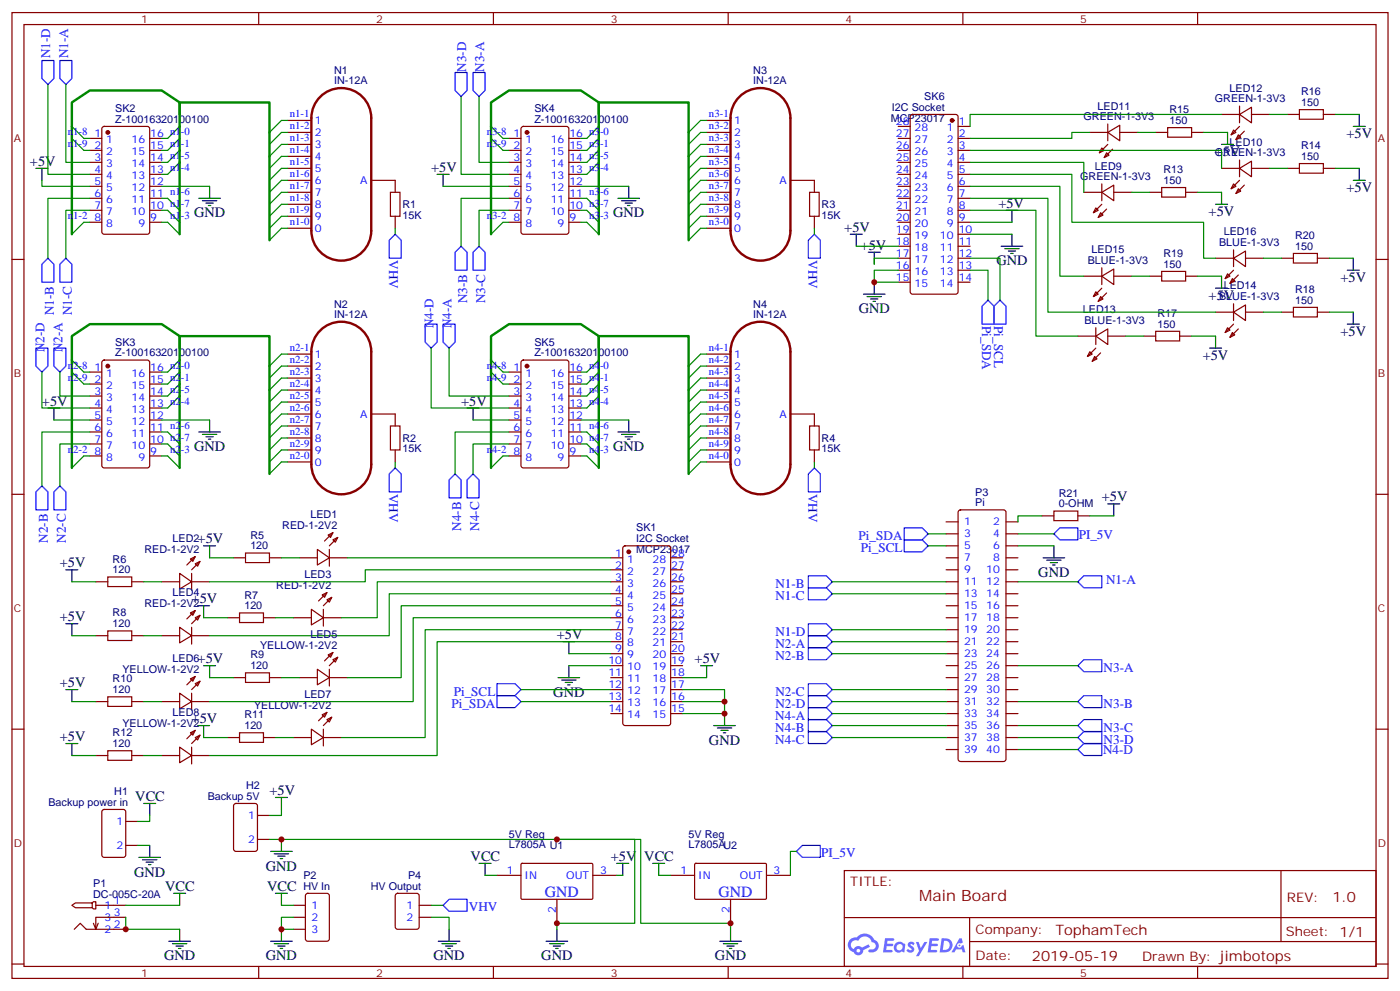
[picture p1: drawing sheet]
<svg xmlns="http://www.w3.org/2000/svg" width="412mm" height="292mm" viewBox="0 0 412 292" stroke-linecap="round" stroke-linejoin="round" font-family="sans-serif">
<g fill="none" stroke="#870000" stroke-width=".35">
<path d="M3.5 3.7h405.4v284.3h-405.4zM7.1 7.2h398.2v277.3h-398.2zM76.2 3.7v3.5M145.3 3.7v3.5M214.5 3.7v3.5M283.6 3.7v3.5M352.8 3.7v3.5M3.5 76.4h3.6M405.3 76.4h3.6M3.5 145.5h3.6M405.3 145.5h3.6M3.5 214.7h3.6"/>
<path d="M405.3 214.7h3.6M248.7 256.3h156.6v28.2h-156.6zM377.3 256.3v20.9M248.7 270.1h156.5M285.6 277.2h119.6M285.6 270.1v14.2M3.5 283.8h3.6M76.2 284.5v3.5M145.3 284.5v3.5M214.5 284.5v3.5M283.6 284.5v3.5M352.8 284.5v3.5"/>
<path d="M405.3 283.8h3.6"/>
</g>
<g fill="#5487ff">
<path d="M267.7 277.5a1.22 1.22 0 0 1 1.7 .2l-.4 .6a.47 .47 0 0 0-.3-.4 .47 .47 0 0 0-.5 .2l.1 .2a1.14 1.14 0 0 1 .8 1.8 1.14 1.14 0 0 1-1.9 0l-.2-.2 .5-.6 .7 .5a.29 .29 0 0 0 .3-.3 .29 .29 0 0 0-.2-.3 1.04 1.04 0 0 1-.6-1.7z"/>
<path d="M260.7 276.2h2.4l.3 .2-.2 .5-1.8 .1-.1 .8h1.5l.3 .4-.3 .4h-1.6l-.2 1.1h1.7l.2 .3-.2 .3-2.6 .1z"/>
<path d="M273.8 276.2h2.4l.3 .2-.1 .5-1.8 .1-.2 .8h1.6l.3 .4-.4 .4-1.6-.1-.1 1.1 1.7 .1 .2 .3-.2 .3-2.6 .1z"/>
<path d="M282.6 276.2h.7l.3 1.3-.6 .3a.69 .69 0 0 0-1 .3 .69 .69 0 0 0 .4 .9 .69 .69 0 0 0 .9-.6l.5-.2 .6 2.2h-.8l-.2-.9h-1.8l-.5 .9h-.8z"/>
<path d="M269.8 277.3h.8l.6 1.8 1.1-1.8h.9l-2.6 4.2h-.8l.9-1.5z"/>
<path d="M277.4 276.2l-.6 4.2h1.3a2.11 2.11 0 0 0 2.5-2.1 2.11 2.11 0 0 0-2.5-2.1zM278.1 277a1.39 1.39 0 0 1 1.7 1.4 1.39 1.39 0 0 1-1.8 1.2h-.3z"/>
<path d="M263.7 277.8a1.54 1.54 0 0 0-.1 2.2 1.54 1.54 0 0 0 2.2 .1l.6 .3 .3-2.3-.2-.3h-.4a1.49 1.49 0 0 0-2.4 0zM264 278.8a.94 .94 0 0 1 1.8 0 .94 .94 0 0 1-1.8 0z"/>
<path d="M250.4 276.6a2.18 2.18 0 0 0 1.1 3.7 1.44 1.44 0 0 0 1.6 .9 1.44 1.44 0 0 0 1.2-1.4l2-1.1-.5-.7-1.9 1a1.47 1.47 0 0 0-2.4 .4 1.39 1.39 0 0 1-.7-1.9 1.39 1.39 0 0 1 2-.5 2.12 2.12 0 0 1 2.2-1.3 2.12 2.12 0 0 1 1.9 1.7 1.14 1.14 0 0 1 1.1 1.4 1.14 1.14 0 0 1-1.7 .7 .43 .43 0 0 0-.5 .4 .43 .43 0 0 0 .4 .5 1.98 1.98 0 0 0 2.5-1.2 1.98 1.98 0 0 0-1.2-2.6 3.1 3.1 0 0 0-5.3-.6l-.9 .1zM252.3 279.9a.55 .55 0 0 1 1.1 0 .55 .55 0 0 1-1.1 0z"/>
<circle cx="282.6" cy="278.3" r=".26"/>
</g>
<path d="M94.3 28.5a8.8 8.8 0 0 1 9.6-1.9 8.8 8.8 0 0 1 5.5 8.1v33.2a8.8 8.8 0 0 1-8.9 8.8 8.8 8.8 0 0 1-8.8-8.8v-33.2a8.8 8.8 0 0 1 2.6-6.2zM217.8 28.5a8.8 8.8 0 0 1 9.6-1.9 8.8 8.8 0 0 1 5.4 8.1v33.2a8.8 8.8 0 0 1-8.8 8.8 8.8 8.8 0 0 1-8.8-8.8v-33.2a8.8 8.8 0 0 1 2.6-6.2zM94.3 97.3a8.8 8.8 0 0 1 9.6-1.9 8.8 8.8 0 0 1 5.5 8.1v33.2a8.8 8.8 0 0 1-8.9 8.8 8.8 8.8 0 0 1-8.8-8.8v-33.2a8.8 8.8 0 0 1 2.6-6.2zM217.8 97.3a8.8 8.8 0 0 1 9.6-1.9 8.8 8.8 0 0 1 5.4 8.1v33.2a8.8 8.8 0 0 1-8.8 8.8 8.8 8.8 0 0 1-8.8-8.8v-33.2a8.8 8.8 0 0 1 2.6-6.2z" fill="none" stroke="#870000" stroke-width=".71"/>
<g fill="none" stroke="#870000" stroke-width=".35">
<path d="M30.2 37.4l.5-.2h12.7l.6 .4 .1 30.7-.5 .6-12.9 .1-.7-.5v-30.6zM84.7 35.5h7M84.7 39h7M153.7 37.4l.5-.2h12.7l.6 .4 .1 30.7-.5 .6-12.9 .1-.7-.5v-30.6zM208.1 35.5h7.1M208.1 39h7.1M264.6 37.2h3.5M268.3 33.9l.5-.2h12.7l.7 .4v51.8l-.4 .7h-13l-.6-.5-.1-51.7zM282.2 37.2h3.6M321 39h5.3M326.3 39l3.5-2.1v4.6zM326.3 36.5v5"/>
<path d="M329.8 39h5.3M340.4 39h3.6M344 37.6h7v2.8h-7zM351 39h3.5M359.8 33.7h5.3M363.4 38.3l.7 .7-1.4 .7zM364.8 39.7l.7 .7-1.4 .7zM365.1 33.7l3.6-2.1v4.6zM365.1 31.2v5M365.1 37.2l-2.4 2.5M366.5 38.6l-2.4 2.5M368.7 33.7h5.2"/>
<path d="M379.2 33.7h3.6M382.8 32.3h7v2.8h-7zM389.8 33.7h3.5M26.5 40.7h3.5M26.5 44.3h3.5M26.5 47.8h3.5M26.5 51.3h3.5M26.5 54.9h3.5M26.5 58.4h3.5M44.1 40.7h3.5M44.1 44.3h3.5M44.1 47.8h3.5"/>
<path d="M44.1 51.3h3.5M44.1 54.9h3.5M44.1 58.4h3.5M84.7 42.5h7M84.7 46h7M84.7 49.6h7M84.7 53.1h7M84.7 56.6h7M109.4 53.1h7v3.5M115 56.6h2.8v7.1h-2.8zM149.9 40.7h3.6M149.9 44.3h3.6"/>
<path d="M149.9 47.8h3.6M149.9 51.3h3.6M149.9 54.9h3.6M149.9 58.4h3.6M167.6 40.7h3.5M167.6 44.3h3.5M167.6 47.8h3.5M167.6 51.3h3.5M167.6 54.9h3.5M167.6 58.4h3.5M208.1 42.5h7.1M208.1 46h7.1"/>
<path d="M208.1 49.6h7.1M208.1 53.1h7.1M208.1 56.6h7.1M232.8 53.1h7.1v3.5M238.5 56.6h2.8v7.1h-2.8zM264.6 40.7h3.5M264.6 44.3h3.5M264.6 47.8h3.5M264.6 51.3h3.5M264.6 54.9h3.5M264.6 58.4h3.5M282.2 40.7h3.6"/>
<path d="M282.2 44.3h3.6M282.2 47.8h3.6M282.2 51.3h3.6M282.2 54.9h3.6M282.2 58.4h3.6M319.3 56.6h5.3M324.6 56.6l3.5-2.1v4.6zM324.6 43.6l.7 .7-1.5 .7zM324.6 54.2v4.9M326 45l.7 .7-1.4 .7zM326.3 42.5l-2.5 2.5M327.7 43.9l-2.4 2.5"/>
<path d="M328.1 56.6h5.3M338.7 56.6h3.5M342.2 55.2h7v2.8h-7zM349.2 56.6h3.6M359.8 49.6h5.3M363.4 54.2l.7 .7-1.4 .7zM364.8 55.6l.7 .7-1.4 .7zM365.1 49.6l3.6-2.2v4.6zM365.1 53.1l-2.4 2.5M365.1 47.1v4.9M366.5 54.5l-2.4 2.5M368.7 49.6h5.2"/>
<path d="M379.2 49.6h3.6M382.8 48.2h7v2.8h-7zM389.8 49.6h3.5M26.5 61.9h3.5M26.5 65.4h3.5M44.1 61.9h3.5M44.1 65.4h3.5M84.7 60.1h7M84.7 63.7h7M84.7 67.2h7M116.4 63.7v3.5M149.9 61.9h3.6"/>
<path d="M149.9 65.4h3.6M167.6 61.9h3.5M167.6 65.4h3.5M208.1 60.1h7.1M208.1 63.7h7.1M208.1 67.2h7.1M239.9 63.7v3.5M264.6 61.9h3.5M264.6 65.4h3.5M264.6 69h3.5M264.6 72.5h3.5M264.6 76h3.5"/>
<path d="M264.6 79.6h3.5M282.2 61.9h3.6M282.2 65.4h3.6M282.2 69h3.6M282.2 72.5h3.6M282.2 76h3.6M282.2 79.6h3.6M322.8 61.2l.7 .7-1.4 .7zM324.2 62.6l.7 .7-1.4 .7zM324.6 60.1l-2.5 2.5M324.6 78.8v5M326 61.6l-2.5 2.4"/>
<path d="M342.2 79.9h7v2.8h-7zM358.1 76h5.3M363.4 76l3.5-2.1v4.6zM363.4 73.6v4.9M363.4 79.6l-2.5 2.4M366.9 76h5.3M377.5 76h3.5M381 74.6h7.1v2.8h-7.1zM388.1 76h3.5M264.6 83.1h3.5M282.2 83.1h3.6M317.5 99h5.3"/>
<path d="M319.3 81.3h5.3M322.8 99l3.5-2.2v4.6zM322.8 85.9l.7 .7-1.4 .7zM322.8 96.5v4.9M324.2 87.3l.7 .7-1.4 .7zM324.6 81.3l3.5-2.1v4.6zM324.6 84.8l-2.5 2.5M326 86.3l-2.5 2.4M326.3 99h5.3M328.1 81.3h5.3M336.9 99h3.5M338.7 81.3h3.5"/>
<path d="M340.4 97.5h7.1v2.9h-7.1zM347.5 99h3.5M349.2 81.3h3.6M358.1 91.9h5.3M361.6 96.5l.7 .7-1.4 .7zM361.6 80.6l.7 .7-1.4 .7zM363 97.9l.7 .7-1.4 .7zM363 82l.7 .7-1.4 .7zM363.4 91.9l3.5-2.1v4.6zM363.4 95.4l-2.5 2.5M363.4 89.4v5M364.8 96.8l-2.5 2.5"/>
<path d="M364.8 81l-2.5 2.4M366.9 91.9h5.3M377.5 91.9h3.5M381 90.5h7.1v2.8h-7.1zM388.1 91.9h3.5M26.5 109.5h3.5M26.5 113.1h3.5M26.5 116.6h3.5M30.2 106.2l.5-.2h12.7l.6 .4 .1 30.7-.5 .6-12.9 .1-.7-.5v-30.6zM44.1 109.5h3.5M44.1 113.1h3.5M44.1 116.6h3.5"/>
<path d="M84.7 104.2h7M84.7 107.8h7M84.7 111.3h7M84.7 114.8h7M84.7 118.4h7M149.9 109.5h3.6M149.9 113.1h3.6M149.9 116.6h3.6M153.7 106.2l.5-.2h12.7l.6 .4 .1 30.7-.5 .6-12.9 .1-.7-.5v-30.6zM167.6 109.5h3.5M167.6 113.1h3.5M167.6 116.6h3.5"/>
<path d="M208.1 104.2h7.1M208.1 107.8h7.1M208.1 111.3h7.1M208.1 114.8h7.1M208.1 118.4h7.1M321 103.5l.7 .7-1.4 .8zM322.4 105l.7 .7-1.4 .7zM322.8 102.5l-2.5 2.5M324.2 103.9l-2.5 2.5M26.5 120.1h3.5M26.5 123.6h3.5M26.5 127.2h3.5"/>
<path d="M26.5 130.7h3.5M26.5 134.2h3.5M44.1 120.1h3.5M44.1 123.6h3.5M44.1 127.2h3.5M44.1 130.7h3.5M44.1 134.2h3.5M84.7 121.9h7M84.7 125.4h7M84.7 128.9h7M84.7 132.5h7M84.7 136h7"/>
<path d="M109.4 121.9h7v3.5M115 125.4h2.8v7.1h-2.8zM116.4 132.5v3.5M149.9 120.1h3.6M149.9 123.6h3.6M149.9 127.2h3.6M149.9 130.7h3.6M149.9 134.2h3.6M167.6 120.1h3.5M167.6 123.6h3.5M167.6 127.2h3.5M167.6 130.7h3.5"/>
<path d="M167.6 134.2h3.5M208.1 121.9h7.1M208.1 125.4h7.1M208.1 128.9h7.1M208.1 132.5h7.1M208.1 136h7.1M232.8 121.9h7.1v3.5M238.5 125.4h2.8v7.1h-2.8zM239.9 132.5v3.5M96.7 157.5l1.4-.7-.7 1.4zM98.1 158.9l1.4-.7-.7 1.4zM98.1 156.8l-2.5 2.5"/>
<path d="M99.5 158.2l-2.5 2.5M278.7 153.6h3.5M278.7 157.2h3.5M282.5 150.3l.4-.2h12.7l.5 .2 .2 .5v72.7l-.2 .5-.5 .2h-12.7l-.5-.2-.2-.5v-72.7zM296.3 153.6h3.6M296.3 157.2h3.6M306.9 151.9h3.5M310.4 150.5h7.1v2.8h-7.1zM317.5 151.9h3.5M28.2 171.3h3.5M31.7 169.9h7.1v2.8h-7.1zM38.8 171.3h3.5"/>
<path d="M47.6 171.3h5.3M52.9 168.8l3.5 2.5-3.5 2.1zM56.1 164.6l1.4-.7-.7 1.4zM56.4 171.3h5.3M56.4 168.8v4.9M57.5 166l1.4-.7-.7 1.4zM57.5 163.9l-2.5 2.4M57.5 179.7l-2.5 2.5M58.9 165.3l-2.5 2.4M68.8 164.2h3.5M72.3 162.8h7.1v2.8h-7.1zM79.4 164.2h3.5"/>
<path d="M88.2 164.2h5.3M91.7 179.4l3.5 2.5-3.5 2.1zM93.5 161.7l3.5 2.5-3.5 2.1zM94.9 175.2l1.4-.8-.7 1.5zM95.2 179.4v4.9M96.3 176.6l1.4-.7-.7 1.4zM96.3 174.4l-2.5 2.5M97 164.2h5.3M97 161.7v5M97.7 175.9l-2.5 2.4M179.9 164.2h3.5M179.9 167.7h3.5"/>
<path d="M179.9 171.3h3.5M179.9 174.8h3.5M179.9 178.3h3.5M183.7 160.9l.4-.2h12.7l.7 .4 .1 51.8-.5 .7h-13l-.6-.5-.1-51.7zM197.6 164.2h3.5M197.6 167.7h3.5M197.6 171.3h3.5M197.6 174.8h3.5M197.6 178.3h3.5M278.7 160.7h3.5M278.7 164.2h3.5M278.7 167.7h3.5"/>
<path d="M278.7 171.3h3.5M278.7 174.8h3.5M278.7 178.3h3.5M296.3 160.7h3.6M296.3 164.2h3.6M296.3 167.7h3.6M296.3 171.3h3.6M296.3 174.8h3.6M296.3 178.3h3.6M28.2 187.1h3.5M31.7 185.7h7.1v2.9h-7.1zM38.8 187.1h3.5"/>
<path d="M47.6 187.1h5.3M52.9 184.7l3.5 2.4-3.5 2.2zM56.1 180.4l1.4-.7-.7 1.5zM56.1 199.8l1.4-.7-.7 1.5zM56.4 184.7v4.9M56.4 187.1h5.3M57.5 181.9l1.4-.7-.7 1.4zM57.5 199.1l-2.5 2.5M58.9 181.2l-2.5 2.4M67 181.9h3.6M68.8 199.5h3.5M70.6 180.4h7v2.9h-7z"/>
<path d="M72.3 198.1h7.1v2.8h-7.1zM77.6 181.9h3.5M79.4 199.5h3.5M86.4 181.9h5.3M88.2 199.5h5.3M93.5 197l3.5 2.5-3.5 2.1zM95.2 181.9h5.3M96.7 192.8l1.4-.7-.7 1.4zM97 199.5h5.3M97 197v5M98.1 194.2l1.4-.7-.7 1.4zM98.1 192.1l-2.5 2.5"/>
<path d="M99.5 193.5l-2.5 2.5M179.9 181.9h3.5M179.9 185.4h3.5M179.9 188.9h3.5M179.9 192.4h3.5M179.9 196h3.5M179.9 199.5h3.5M197.6 181.9h3.5M197.6 185.4h3.5M197.6 188.9h3.5M197.6 192.4h3.5M197.6 196h3.5"/>
<path d="M197.6 199.5h3.5M278.7 181.9h3.5M278.7 185.4h3.5M278.7 188.9h3.5M278.7 192.4h3.5M278.7 196h3.5M278.7 199.5h3.5M296.3 181.9h3.6M296.3 185.4h3.6M296.3 188.9h3.6M296.3 192.4h3.6M296.3 196h3.6"/>
<path d="M296.3 199.5h3.6M28.2 206.6h3.5M31.7 205.1h7.1v2.9h-7.1zM38.8 206.6h3.5M47.6 206.6h5.3M52.9 204.1l3.5 2.5-3.5 2.1zM52.9 220l3.5 2.4-3.5 2.1zM56.1 215.7l1.4-.7-.7 1.4zM56.4 206.6h5.3M56.4 204.1v4.9M56.4 220v4.9M57.5 201.3l1.4-.7-.7 1.4z"/>
<path d="M57.5 217.1l1.4-.7-.7 1.4zM57.5 215l-2.5 2.5M58.9 200.6l-2.5 2.4M58.9 216.4l-2.5 2.5M67 217.1h3.6M70.6 215.7h7v2.8h-7zM77.6 217.1h3.5M86.4 217.1h5.3M91.7 214.7l3.5 2.4-3.5 2.2zM94.9 210.4l1.4-.7-.7 1.4zM95.2 217.1h5.3M95.2 214.7v4.9"/>
<path d="M96.3 211.8l1.4-.7-.7 1.4zM96.3 209.7l-2.5 2.5M97.7 211.1l-2.5 2.5M179.9 203h3.5M179.9 206.6h3.5M179.9 210.1h3.5M197.6 203h3.5M197.6 206.6h3.5M197.6 210.1h3.5M278.7 203h3.5M278.7 206.6h3.5M278.7 210.1h3.5"/>
<path d="M278.7 213.6h3.5M278.7 217.1h3.5M296.3 203h3.6M296.3 206.6h3.6M296.3 210.1h3.6M296.3 213.6h3.6M296.3 217.1h3.6M28.2 222.4h3.5M30.2 238.5l.5-.2h5.6l.7 .4v13l-.4 .7h-5.9l-.7-.4v-13zM31.7 221h7.1v2.8h-7.1zM38.8 222.4h3.5M47.6 222.4h5.3"/>
<path d="M56.4 222.4h5.3M69 236.7l.5-.2h5.6l.7 .5v12.9l-.4 .7h-5.9l-.7-.4v-13zM278.7 220.7h3.5M296.3 220.7h3.6M37 241.8h3.6M37 248.9h3.6M75.8 240.1h3.6M75.8 247.1h3.6M146.4 257.7h7.1M153.5 254.4l.3-.2h20.7l.1 .3v10.1l-.3 .2-20.7-.1-.1-.3zM174.6 257.7h7.1M197.6 257.7h7"/>
<path d="M204.7 254.4l.3-.2h20.6l.2 .3-.1 10.1-.3 .2-20.6-.1-.2-.3zM225.8 257.7h7M21.2 266.5l1-.7h5v1.4h-5zM21.9 273.6l1.7-1.8 1.8 1.8h11.6M27.2 265.8l.3-.3h.7v2.1h-.7l-.3-.4M28.2 266.5h8.8M28.9 271.8l-.7 1.8M37 270.1h-8.8v3.5l-.7-1.8M86.4 266.5h3.6M86.4 273.6h3.6M86.4 270.1h3.6M90.2 263.2l.5-.2h5.6l.7 .4v13l-.4 .7h-5.9l-.7-.5v-12.9z"/>
<path d="M116.7 263.2l.4-.2h5.7l.6 .4 .1 9.5-.5 .6-5.9 .1-.6-.5-.1-9.4zM123.5 266.5h3.5M123.5 270.1h3.5M164 264.8v7M215.2 264.8v7"/>
</g>
<g fill="#870000" stroke="#870000" stroke-width=".35">
<circle cx="185.2" cy="162.5" r=".53"/>
<circle cx="31.7" cy="39" r=".53"/>
<circle cx="31.7" cy="107.8" r=".53"/>
<circle cx="155.2" cy="39" r=".53"/>
<circle cx="155.2" cy="107.8" r=".53"/>
<circle cx="280.5" cy="35.5" r=".53"/>
</g>
<g fill="none" stroke="#000" stroke-width=".35">
<path d="M361.6 39v3.5M398.6 37.2h3.6M400.4 33.7v3.5M10.6 49.6h3.5M12.3 49.6v3.5M58.6 58.4h6.3M59.6 59.1h4.3M60.7 59.8h2.1M61.7 54.9v3.5M128.8 51.3h3.5M130.5 51.3v3.6M182 58.4h6.4"/>
<path d="M183.1 59.1h4.2M184.1 59.8h2.2M185.2 54.9v3.5M359.8 56.6v3.5M359.8 42.5h3.6M398.6 53.1h3.6M400.4 49.6v3.5M61.4 60.5h.7M184.9 60.5h.7M250.5 69h3.5M252.2 69v3.5M255.8 74.3h3.5"/>
<path d="M257.5 74.3v3.5M294.9 72.5h6.4M296 73.2h4.2M296.3 61.9h3.6M297 73.9h2.2M297.7 74.6h.7M298.1 61.9v3.5M298.1 69v3.5M358.1 60.1h3.5M396.9 79.6h3.5M398.6 76v3.6M254.4 86.6h6.3"/>
<path d="M255.4 87.3h4.2M256.5 88h2.1M257.2 88.7h.7M257.5 83.1v3.5M358.1 99v3.5M358.1 84.8h3.5M359.8 81.3v3.5M396.9 95.4h3.5M398.6 91.9v3.5M356.3 102.5h3.5M14.1 120.1h3.5M15.9 120.1v3.5"/>
<path d="M58.6 127.2h6.3M59.6 127.9h4.3M60.7 128.6h2.1M61.4 129.3h.7M61.7 123.6v3.6M137.6 120.1h3.5M139.3 120.1v3.5M182 127.2h6.4M183.1 127.9h4.2M184.1 128.6h2.2M184.9 129.3h.7M185.2 123.6v3.6"/>
<path d="M326.3 148.3h3.5M328.1 148.3v3.6M19.4 167.7h3.5M21.2 167.7v3.6M58.2 178.3h3.5M60 160.7h3.5M60 178.3v3.6M61.7 160.7v3.5M307.3 164.2h6.3M308.3 164.9h4.3M309.4 165.6h2.1M310.1 166.3h.7"/>
<path d="M310.4 160.7v3.5M19.4 183.6h3.5M21.2 183.6v3.5M60 196h3.5M61.7 196v3.5M164.4 199.5h6.3M165.8 188.9h3.5M167.6 188.9v3.5M167.6 196v3.5M206.4 196h3.5M208.1 196v3.5M19.4 203h3.5"/>
<path d="M19.4 218.9h3.5M21.2 203v3.6M21.2 218.9v3.5M58.2 213.6h3.5M60 213.6v3.5M165.5 200.2h4.2M166.5 200.9h2.1M167.2 201.6h.7M210.3 213.6h6.3M211.3 214.3h4.2M212.4 215h2.1M213.1 215.7h.7"/>
<path d="M213.4 210.1v3.5M42.3 236.5h3.6M44.1 236.5v3.6M81.1 234.8h3.6M82.9 234.8v3.5M40.9 252.4h6.4M42 253.1h4.2M43 253.8h2.2M43.7 254.5h.7M44.1 248.9v3.5M79.7 250.6h6.4M80.8 251.4h4.2"/>
<path d="M81.8 252.1h2.2M82.5 252.8h.8M82.9 247.1v3.5M141.1 254.2h3.5M142.9 254.2v3.5M181.7 254.2h3.5M183.4 254.2v3.5M192.3 254.2h3.5M194 254.2v3.5M49.7 277.1h6.4M50.8 277.8h4.2M51.2 263h3.5"/>
<path d="M51.9 278.5h2.1M52.6 279.2h.7M52.9 263v3.5M52.9 273.6v3.5M79.7 277.1h6.4M80.8 277.8h4.2M81.1 263h3.6M81.8 278.5h2.2M82.5 279.2h.8M82.9 263v3.5M82.9 273.6v3.5M129.1 277.1h6.4"/>
<path d="M130.2 277.8h4.2M131.2 278.5h2.1M131.9 279.2h.7M132.3 273.6v3.5M160.9 277.1h6.3M161.9 277.8h4.3M163 278.5h2.1M163.7 279.2h.7M164 273.6v3.5M212 277.1h6.4M213.1 277.8h4.2M214.1 278.5h2.2"/>
<path d="M214.8 279.2h.7M215.2 273.6v3.5"/>
</g>
<g fill="none" stroke="#008700" stroke-width=".35">
<path d="M14.1 24.9v26.4h12.4M19.4 24.9v22.9h7.1M21.2 37.2l3.5 3.5h1.8M52.9 37.2l-3.5 3.5h-1.8M84.7 35.5h-1.8l-3.5 3.5M84.7 39h-1.8l-3.5 3.5M135.8 28.4v22.9h14.1M141.1 28.4v19.4h8.8M144.6 37.2l3.6 3.5h1.7M176.4 37.2l-3.5 3.5h-1.8M208.1 35.5h-1.7l-3.6 3.5M208.1 39h-1.7l-3.6 3.5"/>
<path d="M321 39h-5.3v1.7h-29.9M335.1 39h5.3M354.5 39h7.1M359.8 33.7h-74v3.5M373.9 33.7h5.3M393.3 33.7h7.1M12.3 53.1v1.8h14.2M21.2 40.7l3.5 3.6h1.8M26.5 58.4h-12.4v17.6M47.6 54.9h14.1M47.6 58.4h1.8l3.5 3.5M52.9 40.7l-3.5 3.6h-1.8"/>
<path d="M52.9 44.3l-3.5 3.5h-1.8M52.9 47.8l-3.5 3.5h-1.8M84.7 42.5h-1.8l-3.5 3.5M84.7 46h-1.8l-3.5 3.6M84.7 49.6h-1.8l-3.5 3.5M84.7 53.1h-1.8l-3.5 3.5M84.7 56.6h-1.8l-3.5 3.5M130.5 54.9h19.4M144.6 40.7l3.6 3.6h1.7M149.9 58.4h-14.1v14.1M171.1 54.9h14.1M171.1 58.4h1.8l3.5 3.5"/>
<path d="M176.4 40.7l-3.5 3.6h-1.8M176.4 44.3l-3.5 3.5h-1.8M176.4 47.8l-3.5 3.5h-1.8M208.1 42.5h-1.7l-3.6 3.5M208.1 46h-1.7l-3.6 3.6M208.1 49.6h-1.7l-3.6 3.5M208.1 53.1h-1.7l-3.6 3.5M208.1 56.6h-1.7l-3.6 3.5M285.8 44.3h74v5.3M285.8 47.8h33.5v8.8M285.8 51.3h29.9v14.1h38.8v10.6h3.6M285.8 54.9h26.4v26.4h7.1"/>
<path d="M285.8 58.4h22.9v33.5h49.4M333.4 56.6h5.3M352.8 56.6h7M373.9 49.6h5.3M393.3 49.6h7.1M26.5 61.9h-7.1v14.1M26.5 65.4h-1.8l-3.5 3.6M47.6 61.9h1.8l3.5 3.5M47.6 65.4h1.8l3.5 3.6M84.7 60.1h-1.8l-3.5 3.6M84.7 63.7h-1.8l-3.5 3.5M84.7 67.2h-1.8l-3.5 3.5"/>
<path d="M116.4 67.2v1.8M149.9 61.9h-8.8v10.6M149.9 65.4h-1.7l-3.6 3.6M171.1 61.9h1.8l3.5 3.5M171.1 65.4h1.8l3.5 3.6M208.1 60.1h-1.7l-3.6 3.6M208.1 63.7h-1.7l-3.6 3.5M208.1 67.2h-1.7l-3.6 3.5M239.9 67.2v1.8M252.2 72.5h12.4M264.6 76h-7.1v1.8M264.6 79.6h-7.1v3.5h7.1"/>
<path d="M285.8 61.9h19.4v37.1h12.3M285.8 76h8.8v12.4M285.8 79.6h5.2v8.8M285.8 65.4h12.3M285.8 69h12.3M372.2 76h5.3M391.6 76h7M331.6 99h5.3M333.4 81.3h5.3M351 99h7.1M352.8 81.3h7M372.2 91.9h5.3"/>
<path d="M391.6 91.9h7M12.3 109.5v10.6h14.2M17.6 109.5v7.1h8.9M21.2 106l3.5 3.5h1.8M21.2 109.5l3.5 3.6h1.8M52.9 106l-3.5 3.5h-1.8M52.9 109.5l-3.5 3.6h-1.8M52.9 113.1l-3.5 3.5h-1.8M52.9 116.6l-3.5 3.5h-1.8M84.7 104.2h-1.8l-3.5 3.6M84.7 107.8h-1.8l-3.5 3.5M84.7 111.3h-1.8l-3.5 3.5"/>
<path d="M84.7 114.8h-1.8l-3.5 3.6M84.7 118.4h-1.8l-3.5 3.5M127 102.5v17.6h22.9M132.3 102.5v14.1h17.6M144.6 106l3.6 3.5h1.7M144.6 109.5l3.6 3.6h1.7M176.4 106l-3.5 3.5h-1.8M176.4 109.5l-3.5 3.6h-1.8M176.4 113.1l-3.5 3.5h-1.8M176.4 116.6l-3.5 3.5h-1.8M208.1 104.2h-1.7l-3.6 3.6M208.1 107.8h-1.7l-3.6 3.5"/>
<path d="M208.1 111.3h-1.7l-3.6 3.5M208.1 114.8h-1.7l-3.6 3.6M208.1 118.4h-1.7l-3.6 3.5M15.9 123.6h10.6M26.5 127.2h-14.2v15.9M26.5 130.7h-8.9v12.4M26.5 134.2h-1.8l-3.5 3.6M47.6 123.6h14.1M47.6 127.2h1.8l3.5 3.5M47.6 130.7h1.8l3.5 3.5M47.6 134.2h1.8l3.5 3.6M84.7 121.9h-1.8l-3.5 3.5"/>
<path d="M84.7 125.4h-1.8l-3.5 3.5M84.7 128.9h-1.8l-3.5 3.6M84.7 132.5h-1.8l-3.5 3.5M84.7 136h-1.8l-3.5 3.5M116.4 136v1.8M139.3 123.6h10.6M149.9 127.2h-15.8v12.3M149.9 130.7h-10.6v8.8M149.9 134.2h-1.7l-3.6 3.6M171.1 123.6h14.1M171.1 127.2h1.8l3.5 3.5M171.1 130.7h1.8l3.5 3.5"/>
<path d="M171.1 134.2h1.8l3.5 3.6M208.1 121.9h-1.7l-3.6 3.5M208.1 125.4h-1.7l-3.6 3.5M208.1 128.9h-1.7l-3.6 3.6M208.1 132.5h-1.7l-3.6 3.5M208.1 136h-1.7l-3.6 3.5M239.9 136v1.8M273.4 157.2h5.3M299.9 157.2h10.5M306.9 151.9h-7v1.7M321 151.9h7.1M21.2 171.3h7"/>
<path d="M42.3 171.3h5.3M61.7 164.2h7.1M82.9 164.2h5.3M102.3 164.2h77.6M179.9 167.7h-72.3v3.6h-45.9M179.9 171.3h-68.8v10.6h-10.6M179.9 174.8h-65.2v12.3h-53M179.9 178.3h-61.7v21.2h-15.9M245.2 171.3h33.5M245.2 174.8h33.5M273.4 160.7h5.3M299.9 171.3h17.6"/>
<path d="M299.9 160.7h10.5M21.2 187.1h7M42.3 187.1h5.3M60 181.9h7M61.7 199.5h7.1M81.1 181.9h5.3M82.9 199.5h5.3M167.6 192.4h12.3M167.6 196h12.3M179.9 181.9h-58.2v24.7h-60M179.9 185.4h-54.7v31.7h-24.7M179.9 188.9h-51.1v33.5h-67.1"/>
<path d="M201.1 199.5h7M245.2 192.4h33.5M245.2 185.4h33.5M245.2 188.9h33.5M299.9 196h17.6M21.2 206.6h7M42.3 206.6h5.3M60 217.1h7M81.1 217.1h5.3M153.5 206.6h26.4M153.5 203h26.4M201.1 203h12.3v7.1h-12.3"/>
<path d="M201.1 206.6h12.3M245.2 206.6h33.5M245.2 217.1h33.5M245.2 203h33.5M245.2 210.1h33.5M245.2 213.6h33.5M299.9 206.6h17.6M299.9 217.1h17.6M299.9 213.6h17.6M21.2 222.4h7M42.3 222.4h5.3M82.9 238.3v1.8h-3.5"/>
<path d="M299.9 220.7h17.6M40.6 248.9h3.5M44.1 240.1v1.7h-3.5M79.4 247.1h107.6v24.7h-23v1.8M142.9 257.7h3.5M164 247.1h24.7v24.7h26.5v1.8M181.7 257.7h1.7M194 257.7h3.6M234.6 250.6h-1.8v7.1M37 270.1v3.5h15.9M37 266.5h15.9M82.9 266.5h3.5"/>
<path d="M86.4 270.1h-3.5v3.5h3.5M127 270.1h5.3v3.5M127 266.5h3.5"/>
</g>
<g fill="none" stroke="#00f" stroke-width=".35">
<path d="M12.3 17.8h3.6v5.3l-1.8 1.8-1.8-1.8zM17.6 17.8h3.6v5.3l-1.8 1.8-1.8-1.8zM134.1 21.3h3.5v5.3l-1.8 1.8-1.7-1.8zM139.3 21.3h3.6v5.3l-1.8 1.8-1.8-1.8zM14.1 76l1.8 1.8v5.3h-3.6v-5.3zM19.4 76l1.8 1.8v5.3h-3.6v-5.3zM114.7 70.7l1.7-1.7 1.8 1.7v5.3h-3.5zM135.8 72.5l1.8 1.8v5.3h-3.5v-5.3zM141.1 72.5l1.8 1.8v5.3h-3.6v-5.3zM238.1 70.7l1.8-1.7 1.8 1.7v5.3h-3.6zM125.2 95.4h3.6v5.3l-1.8 1.8-1.8-1.8zM130.5 95.4h3.6v5.3l-1.8 1.8-1.8-1.8z"/>
<path d="M291 88.4l1.8 1.7v5.3h-3.5v-5.3zM292.8 90.1l1.8-1.7 1.7 1.7v5.3h-3.5zM10.6 102.5h3.5v5.3l-1.8 1.7-1.7-1.7zM15.9 102.5h3.5v5.3l-1.8 1.7-1.7-1.7zM114.7 139.5l1.7-1.7 1.8 1.7v5.3h-3.5zM134.1 139.5l1.7 1.8v5.3h-3.5v-5.3zM139.3 139.5l1.8 1.8v5.3h-3.5v-5.3zM238.1 139.5l1.8-1.7 1.8 1.7v5.3h-3.6zM12.3 143.1l1.8 1.7v5.3h-3.5v-5.3zM17.6 143.1l1.8 1.7v5.3h-3.5v-5.3zM266.3 158.9h5.3l1.8 1.8-1.8 1.8h-5.3zM266.3 155.4h5.3l1.8 1.8-1.8 1.7h-5.3z"/>
<path d="M310.4 157.2l1.8-1.8h5.3v3.5h-5.3zM238.1 169.5h5.3l1.8 1.8-1.8 1.7h-5.3zM238.1 173h5.3l1.8 1.8-1.8 1.8h-5.3zM317.5 171.3l1.8-1.8h5.3v3.5h-5.3zM238.1 183.6h5.3l1.8 1.8-1.8 1.7h-5.3zM238.1 187.1h5.3l1.8 1.8-1.8 1.8h-5.3zM238.1 190.7h5.3l1.8 1.7-1.8 1.8h-5.3zM319.3 194.2h5.3v3.5h-5.3l-1.8-1.7zM146.4 201.3h5.3l1.8 1.7-1.8 1.8h-5.3zM146.4 204.8h5.3l1.8 1.8-1.8 1.7h-5.3zM238.1 201.3h5.3l1.8 1.7-1.8 1.8h-5.3zM238.1 204.8h5.3l1.8 1.8-1.8 1.7h-5.3z"/>
<path d="M238.1 208.3h5.3l1.8 1.8-1.8 1.7h-5.3zM238.1 211.8h5.3l1.8 1.8-1.8 1.8h-5.3zM238.1 215.4h5.3l1.8 1.7-1.8 1.8h-5.3zM317.5 217.1l1.8-1.7h5.3v3.5h-5.3zM317.5 213.6l1.8-1.8h5.3v3.6h-5.3zM319.3 204.8h5.3v3.5h-5.3l-1.8-1.7zM317.5 220.7l1.8-1.8h5.3v3.5h-5.3zM234.6 250.6l1.8-1.7h5.3v3.5h-5.3zM132.3 264.8h5.3v3.5h-5.3l-1.8-1.8z"/>
</g>
<path d="M52.9 33.7v-3.5l-5.3-3.6h-21.1l-5.3 3.6v38.8M176.4 33.7v-3.5l-5.3-3.6h-21.2l-5.3 3.6v38.8M52.9 69v-38.8h26.5v40.5M176.4 69v-38.8h26.4v40.5M52.9 102.5v-3.5l-5.3-3.6h-21.1l-5.3 3.6v38.8M176.4 102.5v-3.5l-5.3-3.6h-21.2l-5.3 3.6v38.8M52.9 137.8v-38.8h26.5v40.5M176.4 137.8v-38.8h26.4v40.5" fill="none" stroke="#008700" stroke-width=".71"/>
<g fill="#c00">
<circle cx="215.2" cy="271.8" r=".88"/>
<circle cx="164" cy="247.1" r=".88"/>
<circle cx="164" cy="271.8" r=".88"/>
<circle cx="82.9" cy="247.1" r=".88"/>
<circle cx="257.5" cy="83.1" r=".88"/>
<circle cx="213.4" cy="206.6" r=".88"/>
<circle cx="82.9" cy="273.6" r=".88"/>
<circle cx="37" cy="273.6" r=".88"/>
<circle cx="213.4" cy="210.1" r=".88"/>
</g>
<g font-size="4.6" fill="#00f">
<text x="160.5" y="264.1">GND</text>
<text x="211.7" y="264.1">GND</text>
</g>
<text font-size="4.6" fill="#800" x="270.8" y="265.3">Main Board</text>
<g font-size="4.2">
<text x="396.6" y="40.7">+5V</text>
<text x="357.8" y="46">+5V</text>
<text x="8.8" y="48.9">+5V</text>
<text x="127" y="50.6">+5V</text>
<text x="396.6" y="56.6">+5V</text>
<text x="57.1" y="64">GND</text>
<text x="180.6" y="64">GND</text>
<text x="294.1" y="61.2">+5V</text>
<text x="356" y="63.7">+5V</text>
<text x="248.7" y="68.3">+5V</text>
<text x="253.5" y="73.6">+5V</text>
<text x="293.5" y="78.1">GND</text>
<text x="394.8" y="83.1">+5V</text>
<text x="356" y="88.4">+5V</text>
<text x="253" y="92.3">GND</text>
<text x="394.8" y="99">+5V</text>
<text x="354.3" y="106">+5V</text>
<text x="12.3" y="119.4">+5V</text>
<text x="135.8" y="119.4">+5V</text>
<text x="57.1" y="132.8">GND</text>
<text x="180.6" y="132.8">GND</text>
<text x="324.6" y="147.6">+5V</text>
<text x="58.2" y="160">+5V</text>
<text x="17.6" y="167">+5V</text>
<text x="305.9" y="169.9">GND</text>
<text x="56.4" y="177.6">+5V</text>
<text x="17.6" y="182.9">+5V</text>
<text x="164" y="188.2">+5V</text>
<text x="58.2" y="195.3">+5V</text>
<text x="204.6" y="195.3">+5V</text>
<text x="17.6" y="202.3">+5V</text>
<text x="163" y="205.1">GND</text>
<text x="56.4" y="212.9">+5V</text>
<text x="17.6" y="218.2">+5V</text>
<text x="208.8" y="219.3">GND</text>
<text x="39.9" y="235.8">VCC</text>
<text x="79.4" y="234.1">+5V</text>
<text x="78.3" y="256.3">GND</text>
<text x="138.6" y="253.5">VCC</text>
<text x="179.9" y="253.5">+5V</text>
<text x="189.8" y="253.5">VCC</text>
<text x="39.5" y="258.1">GND</text>
<text x="48.7" y="262.3">VCC</text>
<text x="78.7" y="262.3">VCC</text>
<text x="48.3" y="282.8">GND</text>
<text x="78.3" y="282.8">GND</text>
<text x="127.7" y="282.8">GND</text>
<text x="159.5" y="282.8">GND</text>
<text x="210.6" y="282.8">GND</text>
</g>
<g font-size="4.2" fill="#800">
<text x="392.5" y="265.6">1.0</text>
<text x="310.9" y="275.1">TophamTech</text>
<text x="304" y="282.9">2019-05-19</text>
</g>
<g font-size="3.9" fill="#00f">
<text x="14.8" y="17.1" transform="rotate(-90 14.8 17.1)">N1-D</text>
<text x="20.1" y="17.1" transform="rotate(-90 20.1 17.1)">N1-A</text>
<text x="137.3" y="21.1" transform="rotate(-90 137.3 21.1)">N3-D</text>
<text x="142.6" y="21.1" transform="rotate(-90 142.6 21.1)">N3-A</text>
<text x="114.7" y="76.6" transform="rotate(90 114.7 76.6)">VHV</text>
<text x="238.1" y="76.6" transform="rotate(90 238.1 76.6)">VHV</text>
<text x="137.6" y="89.3" transform="rotate(-90 137.6 89.3)">N3-B</text>
<text x="142.9" y="89.3" transform="rotate(-90 142.9 89.3)">N3-C</text>
<text x="15.9" y="92.8" transform="rotate(-90 15.9 92.8)">N1-B</text>
<text x="21.2" y="92.8" transform="rotate(-90 21.2 92.8)">N1-C</text>
<text x="289.3" y="96" transform="rotate(90 289.3 96)">Pi_SDA</text>
<text x="292.8" y="96" transform="rotate(90 292.8 96)">Pi_SCL</text>
<text x="127.7" y="96.6" transform="rotate(-90 127.7 96.6)">N4-D</text>
<text x="133" y="96.6" transform="rotate(-90 133 96.6)">N4-A</text>
<text x="13.1" y="103.7" transform="rotate(-90 13.1 103.7)">N2-D</text>
<text x="18.4" y="103.7" transform="rotate(-90 18.4 103.7)">N2-A</text>
<text x="114.7" y="145.3" transform="rotate(90 114.7 145.3)">VHV</text>
<text x="238.1" y="145.3" transform="rotate(90 238.1 145.3)">VHV</text>
<text x="14.1" y="159.8" transform="rotate(-90 14.1 159.8)">N2-B</text>
<text x="19.4" y="159.8" transform="rotate(-90 19.4 159.8)">N2-C</text>
<text x="135.8" y="156.3" transform="rotate(-90 135.8 156.3)">N4-B</text>
<text x="141.1" y="156.3" transform="rotate(-90 141.1 156.3)">N4-C</text>
<text x="252.9" y="158.9">Pi_SDA</text>
<text x="317.8" y="158.7">PI_5V</text>
<text x="253.6" y="162.5">Pi_SCL</text>
<text x="228.4" y="173">N1-B</text>
<text x="325.8" y="172.1">N1-A</text>
<text x="228.4" y="176.6">N1-C</text>
<text x="228.4" y="187.1">N1-D</text>
<text x="228.4" y="190.7">N2-A</text>
<text x="228.4" y="194.2">N2-B</text>
<text x="325.1" y="197.7">N3-A</text>
<text x="133" y="208.3">Pi_SDA</text>
<text x="133.6" y="204.8">Pi_SCL</text>
<text x="228.4" y="204.8">N2-C</text>
<text x="228.4" y="208.3">N2-D</text>
<text x="325.1" y="208.3">N3-B</text>
<text x="228.4" y="211.9">N4-A</text>
<text x="228.4" y="215.4">N4-B</text>
<text x="325.1" y="215.4">N3-C</text>
<text x="228.4" y="218.9">N4-C</text>
<text x="325.1" y="218.9">N3-D</text>
<text x="324.9" y="222.1">N4-D</text>
<text x="241.9" y="252.2">PI_5V</text>
<text x="138.1" y="268.3">VHV</text>
</g>
<g font-size="3.9" fill="#800">
<text x="250.5" y="260.9">TITLE:</text>
<text x="379.1" y="265.6">REV:</text>
<text x="287.4" y="275.1">Company:</text>
<text x="378.7" y="275.7">Sheet: 1/1</text>
<text x="287.4" y="282.8">Date:</text>
<text x="336.4" y="282.8">Drawn By: jimbotops</text>
</g>
<g font-size="3.2" fill="#800">
<text x="41.6" y="6.7">1</text>
<text x="110.8" y="6.7">2</text>
<text x="179.9" y="6.7">3</text>
<text x="249.1" y="6.7">4</text>
<text x="318.2" y="6.7">5</text>
<text x="4.1" y="41.8">A</text>
<text x="405.9" y="41.8">A</text>
<text x="4.1" y="110.9">B</text>
<text x="405.9" y="110.9">B</text>
<text x="4.1" y="180.1">C</text>
<text x="405.9" y="180.1">C</text>
<text x="4.1" y="249.2">D</text>
<text x="405.9" y="249.2">D</text>
<text x="41.6" y="287.5">1</text>
<text x="110.8" y="287.5">2</text>
<text x="179.9" y="287.5">3</text>
<text x="249.1" y="287.5">4</text>
<text x="318.2" y="287.5">5</text>
</g>
<g font-size="3.2" fill="#000080">
<text x="98.4" y="21.9">N1</text>
<text x="221.9" y="21.9">N3</text>
<text x="98.4" y="24.9">IN-12A</text>
<text x="221.9" y="24.9">IN-12A</text>
<text x="272.3" y="29.5">SK6</text>
<text x="362.2" y="27">LED12</text>
<text x="383.3" y="28">R16</text>
<text x="33.9" y="33">SK2</text>
<text x="157.4" y="33">SK4</text>
<text x="262.4" y="35.8">MCP23017</text>
<text x="262.7" y="32.6">I2C Socket</text>
<text x="319.2" y="35.5">GREEN-1-3V3</text>
<text x="323.3" y="32.3">LED11</text>
<text x="344.5" y="33.3">R15</text>
<text x="357.9" y="30.2">GREEN-1-3V3</text>
<text x="383.3" y="31.2">150</text>
<text x="33.9" y="36.2">Z-10016320100100</text>
<text x="157.4" y="36.2">Z-10016320100100</text>
<text x="344.5" y="36.5">150</text>
<text x="357.9" y="46">GREEN-1-3V3</text>
<text x="362.2" y="42.9">LED10</text>
<text x="383.3" y="47.1">150</text>
<text x="383.3" y="43.9">R14</text>
<text x="318.2" y="53.1">GREEN-1-3V3</text>
<text x="322.5" y="49.9">LED9</text>
<text x="342.7" y="51">R13</text>
<text x="342.7" y="54.2">150</text>
<text x="118.5" y="64.4">15K</text>
<text x="118.5" y="61.2">R1</text>
<text x="242" y="64.4">15K</text>
<text x="242" y="61.2">R3</text>
<text x="360.5" y="69.3">LED16</text>
<text x="381.5" y="70.4">R20</text>
<text x="320.4" y="77.8">BLUE-1-3V3</text>
<text x="321.5" y="74.6">LED15</text>
<text x="342.7" y="75.7">R19</text>
<text x="359.1" y="72.5">BLUE-1-3V3</text>
<text x="381.5" y="73.6">150</text>
<text x="342.7" y="78.8">150</text>
<text x="359.1" y="88.4">BLUE-1-3V3</text>
<text x="360.5" y="85.2">LED14</text>
<text x="381.5" y="89.4">150</text>
<text x="381.5" y="86.3">R18</text>
<text x="98.4" y="93.7">IN-12A</text>
<text x="98.4" y="90.7">N2</text>
<text x="221.9" y="93.7">IN-12A</text>
<text x="221.9" y="90.7">N4</text>
<text x="319" y="92.3">LED13</text>
<text x="319.4" y="95.4">BLUE-1-3V3</text>
<text x="340.9" y="93.3">R17</text>
<text x="33.9" y="101.8">SK3</text>
<text x="157.4" y="101.8">SK5</text>
<text x="340.9" y="96.5">150</text>
<text x="33.9" y="105">Z-10016320100100</text>
<text x="157.4" y="105">Z-10016320100100</text>
<text x="118.5" y="130">R2</text>
<text x="242" y="130">R4</text>
<text x="118.5" y="133.2">15K</text>
<text x="242" y="133.2">15K</text>
<text x="287.3" y="149">Pi</text>
<text x="287.3" y="145.9">P3</text>
<text x="311.9" y="149.4">0-OHM</text>
<text x="311.9" y="146.2">R21</text>
<text x="83.1" y="155.7">RED-1-2V2</text>
<text x="91.4" y="152.5">LED1</text>
<text x="50.9" y="159.6">LED2</text>
<text x="73.7" y="161.7">120</text>
<text x="73.7" y="158.6">R5</text>
<text x="187.4" y="159.6">I2C Socket</text>
<text x="187.4" y="156.5">SK1</text>
<text x="33.2" y="165.6">R6</text>
<text x="42.6" y="162.8">RED-1-2V2</text>
<text x="187.4" y="162.8">MCP23017</text>
<text x="33.2" y="168.8">120</text>
<text x="81.4" y="173.4">RED-1-2V2</text>
<text x="89.7" y="170.2">LED3</text>
<text x="42.6" y="178.7">RED-1-2V2</text>
<text x="50.9" y="175.5">LED4</text>
<text x="72" y="179.4">120</text>
<text x="72" y="176.2">R7</text>
<text x="33.2" y="184.7">120</text>
<text x="33.2" y="181.5">R8</text>
<text x="76.6" y="191">YELLOW-1-2V2</text>
<text x="91.4" y="187.8">LED5</text>
<text x="50.9" y="194.9">LED6</text>
<text x="73.7" y="197">120</text>
<text x="73.7" y="193.8">R9</text>
<text x="33.2" y="200.9">R10</text>
<text x="36" y="198.1">YELLOW-1-2V2</text>
<text x="33.2" y="204.1">120</text>
<text x="74.8" y="208.7">YELLOW-1-2V2</text>
<text x="89.7" y="205.4">LED7</text>
<text x="36" y="214">YELLOW-1-2V2</text>
<text x="50.9" y="210.7">LED8</text>
<text x="72" y="214.7">120</text>
<text x="72" y="211.5">R11</text>
<text x="33.2" y="220">120</text>
<text x="33.2" y="216.8">R12</text>
<text x="72.5" y="232.3">H2</text>
<text x="14.3" y="237.2">Backup power in</text>
<text x="33.7" y="234">H1</text>
<text x="61.2" y="235.5">Backup 5V</text>
<text x="149.9" y="246.6">5V Reg</text>
<text x="149.9" y="249.8">L7805A U1</text>
<text x="202.8" y="246.6">5V Reg</text>
<text x="202.8" y="249.8">L7805AU2</text>
<text x="27.4" y="261.2">P1</text>
<text x="89.4" y="261.9">HV In</text>
<text x="89.4" y="258.7">P2</text>
<text x="109.2" y="261.9">HV Output</text>
<text x="120.2" y="258.7">P4</text>
<text x="27.4" y="264.4">DC-005C-20A</text>
</g>
<g font-size="3.2" fill="#00f">
<text x="85.4" y="34.6">n1-1</text>
<text x="208.8" y="34.6">n3-1</text>
<text x="19.9" y="39.9">n1-8</text>
<text x="27.8" y="40.4">1</text>
<text x="44.3" y="40.4">16 n1-0</text>
<text x="85.4" y="38.1">n1-2</text>
<text x="85.4" y="41.6">n1-3</text>
<text x="92.8" y="36.5">1</text>
<text x="92.8" y="40">2</text>
<text x="143.4" y="39.9">n3-8</text>
<text x="151.3" y="40.4">1</text>
<text x="167.7" y="40.4">16 n3-0</text>
<text x="208.8" y="38.1">n3-2</text>
<text x="208.8" y="41.6">n3-3</text>
<text x="216.3" y="36.5">1</text>
<text x="216.3" y="40">2</text>
<text x="263.9" y="40.4">27</text>
<text x="263.9" y="36.9">28</text>
<text x="269.4" y="38.6">28</text>
<text x="278.9" y="38.6">1</text>
<text x="282.4" y="36.9">1</text>
<text x="282.4" y="40.4">2</text>
<text x="19.9" y="43.4">n1-9</text>
<text x="27.8" y="43.9">2</text>
<text x="27.8" y="47.4">3</text>
<text x="31.3" y="42.2">1</text>
<text x="31.3" y="45.7">2</text>
<text x="38.8" y="45.7">15</text>
<text x="38.8" y="42.2">16</text>
<text x="44.3" y="47.4">14 n1-5</text>
<text x="44.3" y="43.9">15 n1-1</text>
<text x="85.4" y="45.2">n1-4</text>
<text x="92.8" y="43.6">3</text>
<text x="92.8" y="47.1">4</text>
<text x="143.4" y="43.4">n3-9</text>
<text x="151.3" y="43.9">2</text>
<text x="151.3" y="47.4">3</text>
<text x="154.8" y="42.2">1</text>
<text x="154.8" y="45.7">2</text>
<text x="162.2" y="45.7">15</text>
<text x="162.2" y="42.2">16</text>
<text x="167.7" y="47.4">14 n3-5</text>
<text x="167.7" y="43.9">15 n3-1</text>
<text x="208.8" y="45.2">n3-4</text>
<text x="216.3" y="43.6">3</text>
<text x="216.3" y="47.1">4</text>
<text x="263.9" y="47.4">25</text>
<text x="263.9" y="43.9">26</text>
<text x="269.4" y="45.7">26</text>
<text x="269.4" y="42.2">27</text>
<text x="278.9" y="42.2">2</text>
<text x="278.9" y="45.7">3</text>
<text x="282.4" y="43.9">3</text>
<text x="282.4" y="47.4">4</text>
<text x="27.8" y="51">4</text>
<text x="31.3" y="49.2">3</text>
<text x="31.3" y="52.7">4</text>
<text x="38.8" y="52.7">13</text>
<text x="38.8" y="49.2">14</text>
<text x="44.3" y="51">13 n1-4</text>
<text x="85.4" y="48.7">n1-5</text>
<text x="85.4" y="52.2">n1-6</text>
<text x="92.8" y="50.6">5</text>
<text x="151.3" y="51">4</text>
<text x="154.8" y="49.2">3</text>
<text x="154.8" y="52.7">4</text>
<text x="162.2" y="52.7">13</text>
<text x="162.2" y="49.2">14</text>
<text x="167.7" y="51">13 n3-4</text>
<text x="208.8" y="48.7">n3-5</text>
<text x="208.8" y="52.2">n3-6</text>
<text x="216.3" y="50.6">5</text>
<text x="263.9" y="51">24</text>
<text x="269.4" y="52.7">24</text>
<text x="269.4" y="49.2">25</text>
<text x="278.9" y="49.2">4</text>
<text x="278.9" y="52.7">5</text>
<text x="282.4" y="51">5</text>
<text x="27.8" y="54.5">5</text>
<text x="27.8" y="58">6</text>
<text x="31.3" y="56.3">5</text>
<text x="31.3" y="59.8">6</text>
<text x="38.8" y="59.8">11</text>
<text x="38.8" y="56.3">12</text>
<text x="44.3" y="58">11 n1-6</text>
<text x="44.3" y="54.5">12</text>
<text x="85.4" y="55.7">n1-7</text>
<text x="85.4" y="59.3">n1-8</text>
<text x="92.8" y="54.2">6</text>
<text x="92.8" y="57.7">7</text>
<text x="106.1" y="54.2">A</text>
<text x="151.3" y="54.5">5</text>
<text x="151.3" y="58">6</text>
<text x="154.8" y="56.3">5</text>
<text x="154.8" y="59.8">6</text>
<text x="162.2" y="59.8">11</text>
<text x="162.2" y="56.3">12</text>
<text x="167.7" y="58">11 n3-6</text>
<text x="167.7" y="54.5">12</text>
<text x="208.8" y="55.7">n3-7</text>
<text x="208.8" y="59.3">n3-8</text>
<text x="216.3" y="54.2">6</text>
<text x="216.3" y="57.7">7</text>
<text x="229.6" y="54.2">A</text>
<text x="263.9" y="58">22</text>
<text x="263.9" y="54.5">23</text>
<text x="269.4" y="59.8">22</text>
<text x="269.4" y="56.3">23</text>
<text x="278.9" y="56.3">6</text>
<text x="278.9" y="59.8">7</text>
<text x="282.4" y="54.5">6</text>
<text x="282.4" y="58">7</text>
<text x="19.9" y="64.6">n1-2</text>
<text x="27.8" y="61.6">7</text>
<text x="27.8" y="65.1">8</text>
<text x="31.3" y="63.3">7</text>
<text x="38.8" y="63.3">10</text>
<text x="44.3" y="65.1">9</text>
<text x="44.3" y="61.6">10 n1-7</text>
<text x="50.1" y="64.6">n1-3</text>
<text x="85.4" y="62.8">n1-9</text>
<text x="92.8" y="61.2">8</text>
<text x="92.8" y="64.7">9</text>
<text x="143.4" y="64.6">n3-2</text>
<text x="151.3" y="61.6">7</text>
<text x="151.3" y="65.1">8</text>
<text x="154.8" y="63.3">7</text>
<text x="162.2" y="63.3">10</text>
<text x="167.7" y="65.1">9</text>
<text x="167.7" y="61.6">10 n3-7</text>
<text x="173.6" y="64.6">n3-3</text>
<text x="208.8" y="62.8">n3-9</text>
<text x="216.3" y="61.2">8</text>
<text x="216.3" y="64.7">9</text>
<text x="263.9" y="65.1">20</text>
<text x="263.9" y="61.6">21</text>
<text x="269.4" y="63.3">21</text>
<text x="278.9" y="63.3">8</text>
<text x="282.4" y="61.6">8</text>
<text x="282.4" y="65.1">9</text>
<text x="31.3" y="66.9">8</text>
<text x="40.8" y="66.9">9</text>
<text x="85.4" y="66.3">n1-0</text>
<text x="92.8" y="68.3">0</text>
<text x="154.8" y="66.9">8</text>
<text x="164.2" y="66.9">9</text>
<text x="208.8" y="66.3">n3-0</text>
<text x="216.3" y="68.3">0</text>
<text x="263.9" y="68.6">19</text>
<text x="269.4" y="70.4">19</text>
<text x="269.4" y="66.9">20</text>
<text x="276.9" y="70.4">10</text>
<text x="278.9" y="66.9">9</text>
<text x="282.4" y="68.6">10</text>
<text x="263.9" y="75.7">17</text>
<text x="263.9" y="72.1">18</text>
<text x="269.4" y="77.4">17</text>
<text x="269.4" y="73.9">18</text>
<text x="276.9" y="73.9">11</text>
<text x="276.9" y="77.4">12</text>
<text x="282.4" y="72.1">11</text>
<text x="282.4" y="75.7">12</text>
<text x="263.9" y="82.7">15</text>
<text x="263.9" y="79.2">16</text>
<text x="269.4" y="81">16</text>
<text x="276.9" y="81">13</text>
<text x="282.4" y="79.2">13</text>
<text x="282.4" y="82.7">14</text>
<text x="269.4" y="84.5">15</text>
<text x="276.9" y="84.5">14</text>
<text x="85.4" y="103.4">n2-1</text>
<text x="85.4" y="106.9">n2-2</text>
<text x="92.8" y="105.3">1</text>
<text x="208.8" y="103.4">n4-1</text>
<text x="208.8" y="106.9">n4-2</text>
<text x="216.3" y="105.3">1</text>
<text x="19.9" y="108.7">n2-8</text>
<text x="19.9" y="112.2">n2-9</text>
<text x="27.8" y="109.2">1</text>
<text x="27.8" y="112.7">2</text>
<text x="31.3" y="110.9">1</text>
<text x="38.8" y="110.9">16</text>
<text x="44.3" y="112.7">15 n2-1</text>
<text x="44.3" y="109.2">16 n2-0</text>
<text x="85.4" y="110.4">n2-3</text>
<text x="85.4" y="113.9">n2-4</text>
<text x="92.8" y="108.8">2</text>
<text x="92.8" y="112.4">3</text>
<text x="143.4" y="108.7">n4-8</text>
<text x="143.4" y="112.2">n4-9</text>
<text x="151.3" y="109.2">1</text>
<text x="151.3" y="112.7">2</text>
<text x="154.8" y="110.9">1</text>
<text x="162.2" y="110.9">16</text>
<text x="167.7" y="112.7">15 n4-1</text>
<text x="167.7" y="109.2">16 n4-0</text>
<text x="208.8" y="110.4">n4-3</text>
<text x="208.8" y="113.9">n4-4</text>
<text x="216.3" y="108.8">2</text>
<text x="216.3" y="112.4">3</text>
<text x="27.8" y="116.2">3</text>
<text x="27.8" y="119.8">4</text>
<text x="31.3" y="114.5">2</text>
<text x="31.3" y="118">3</text>
<text x="38.8" y="118">14</text>
<text x="38.8" y="114.5">15</text>
<text x="44.3" y="119.8">13 n2-4</text>
<text x="44.3" y="116.2">14 n2-5</text>
<text x="85.4" y="117.5">n2-5</text>
<text x="92.8" y="115.9">4</text>
<text x="92.8" y="119.4">5</text>
<text x="151.3" y="116.2">3</text>
<text x="151.3" y="119.8">4</text>
<text x="154.8" y="114.5">2</text>
<text x="154.8" y="118">3</text>
<text x="162.2" y="118">14</text>
<text x="162.2" y="114.5">15</text>
<text x="167.7" y="119.8">13 n4-4</text>
<text x="167.7" y="116.2">14 n4-5</text>
<text x="208.8" y="117.5">n4-5</text>
<text x="216.3" y="115.9">4</text>
<text x="216.3" y="119.4">5</text>
<text x="27.8" y="123.3">5</text>
<text x="31.3" y="121.5">4</text>
<text x="31.3" y="125.1">5</text>
<text x="38.8" y="125.1">12</text>
<text x="38.8" y="121.5">13</text>
<text x="44.3" y="123.3">12</text>
<text x="85.4" y="121">n2-6</text>
<text x="85.4" y="124.5">n2-7</text>
<text x="92.8" y="122.9">6</text>
<text x="106.1" y="122.9">A</text>
<text x="151.3" y="123.3">5</text>
<text x="154.8" y="121.5">4</text>
<text x="154.8" y="125.1">5</text>
<text x="162.2" y="125.1">12</text>
<text x="162.2" y="121.5">13</text>
<text x="167.7" y="123.3">12</text>
<text x="208.8" y="121">n4-6</text>
<text x="208.8" y="124.5">n4-7</text>
<text x="216.3" y="122.9">6</text>
<text x="229.6" y="122.9">A</text>
<text x="27.8" y="126.8">6</text>
<text x="27.8" y="130.4">7</text>
<text x="31.3" y="128.6">6</text>
<text x="38.8" y="128.6">11</text>
<text x="44.3" y="130.4">10 n2-7</text>
<text x="44.3" y="126.8">11 n2-6</text>
<text x="85.4" y="128.1">n2-8</text>
<text x="85.4" y="131.6">n2-9</text>
<text x="92.8" y="126.5">7</text>
<text x="92.8" y="130">8</text>
<text x="151.3" y="126.8">6</text>
<text x="151.3" y="130.4">7</text>
<text x="154.8" y="128.6">6</text>
<text x="162.2" y="128.6">11</text>
<text x="167.7" y="130.4">10 n4-7</text>
<text x="167.7" y="126.8">11 n4-6</text>
<text x="208.8" y="128.1">n4-8</text>
<text x="208.8" y="131.6">n4-9</text>
<text x="216.3" y="126.5">7</text>
<text x="216.3" y="130">8</text>
<text x="19.9" y="133.3">n2-2</text>
<text x="27.8" y="133.9">8</text>
<text x="31.3" y="132.1">7</text>
<text x="31.3" y="135.6">8</text>
<text x="38.8" y="132.1">10</text>
<text x="40.8" y="135.6">9</text>
<text x="44.3" y="133.9">9</text>
<text x="50.1" y="133.3">n2-3</text>
<text x="85.4" y="135.1">n2-0</text>
<text x="92.8" y="133.5">9</text>
<text x="92.8" y="137.1">0</text>
<text x="143.4" y="133.3">n4-2</text>
<text x="151.3" y="133.9">8</text>
<text x="154.8" y="132.1">7</text>
<text x="154.8" y="135.6">8</text>
<text x="162.2" y="132.1">10</text>
<text x="164.2" y="135.6">9</text>
<text x="167.7" y="133.9">9</text>
<text x="173.6" y="133.3">n4-3</text>
<text x="208.8" y="135.1">n4-0</text>
<text x="216.3" y="133.5">9</text>
<text x="216.3" y="137.1">0</text>
<text x="284" y="154.7">1</text>
<text x="292.6" y="154.7">2</text>
<text x="284" y="158.2">3</text>
<text x="284" y="161.7">5</text>
<text x="292.6" y="158.2">4</text>
<text x="292.6" y="161.7">6</text>
<text x="181.3" y="163.9">1</text>
<text x="181.3" y="167.4">2</text>
<text x="184.7" y="165.6">1</text>
<text x="192.2" y="165.6">28</text>
<text x="197.7" y="167.4">27</text>
<text x="197.7" y="163.9">28</text>
<text x="284" y="165.3">7</text>
<text x="292.6" y="165.3">8</text>
<text x="181.3" y="170.9">3</text>
<text x="184.7" y="169.2">2</text>
<text x="184.7" y="172.7">3</text>
<text x="192.2" y="172.7">26</text>
<text x="192.2" y="169.2">27</text>
<text x="197.7" y="170.9">26</text>
<text x="284" y="168.8">9</text>
<text x="284" y="172.3">11</text>
<text x="290.5" y="168.8">10</text>
<text x="290.5" y="172.3">12</text>
<text x="181.3" y="174.4">4</text>
<text x="181.3" y="178">5</text>
<text x="184.7" y="176.2">4</text>
<text x="184.7" y="179.7">5</text>
<text x="192.2" y="179.7">24</text>
<text x="192.2" y="176.2">25</text>
<text x="197.7" y="178">24</text>
<text x="197.7" y="174.4">25</text>
<text x="284" y="175.9">13</text>
<text x="284" y="179.4">15</text>
<text x="290.5" y="175.9">14</text>
<text x="290.5" y="179.4">16</text>
<text x="181.3" y="181.5">6</text>
<text x="181.3" y="185">7</text>
<text x="184.7" y="183.3">6</text>
<text x="192.2" y="183.3">23</text>
<text x="197.7" y="185">22</text>
<text x="197.7" y="181.5">23</text>
<text x="284" y="182.9">17</text>
<text x="290.5" y="182.9">18</text>
<text x="181.3" y="188.6">8</text>
<text x="184.7" y="186.8">7</text>
<text x="184.7" y="190.3">8</text>
<text x="192.2" y="190.3">21</text>
<text x="192.2" y="186.8">22</text>
<text x="197.7" y="188.6">21</text>
<text x="284" y="186.4">19</text>
<text x="284" y="190">21</text>
<text x="290.5" y="186.4">20</text>
<text x="290.5" y="190">22</text>
<text x="179.2" y="195.6">10</text>
<text x="181.3" y="192.1">9</text>
<text x="184.7" y="193.9">9</text>
<text x="184.7" y="197.4">10</text>
<text x="192.2" y="197.4">19</text>
<text x="192.2" y="193.9">20</text>
<text x="197.7" y="195.6">19</text>
<text x="197.7" y="192.1">20</text>
<text x="284" y="193.5">23</text>
<text x="284" y="197">25</text>
<text x="290.5" y="193.5">24</text>
<text x="290.5" y="197">26</text>
<text x="179.2" y="199.1">11</text>
<text x="179.2" y="202.7">12</text>
<text x="184.7" y="200.9">11</text>
<text x="192.2" y="200.9">18</text>
<text x="197.7" y="202.7">17</text>
<text x="197.7" y="199.1">18</text>
<text x="284" y="200.6">27</text>
<text x="290.5" y="200.6">28</text>
<text x="179.2" y="206.2">13</text>
<text x="179.2" y="209.7">14</text>
<text x="184.7" y="204.4">12</text>
<text x="184.7" y="208">13</text>
<text x="192.2" y="208">16</text>
<text x="192.2" y="204.4">17</text>
<text x="197.7" y="209.7">15</text>
<text x="197.7" y="206.2">16</text>
<text x="284" y="204.1">29</text>
<text x="284" y="207.6">31</text>
<text x="290.5" y="204.1">30</text>
<text x="290.5" y="207.6">32</text>
<text x="184.7" y="211.5">14</text>
<text x="192.2" y="211.5">15</text>
<text x="284" y="211.1">33</text>
<text x="284" y="214.7">35</text>
<text x="290.5" y="211.1">34</text>
<text x="290.5" y="214.7">36</text>
<text x="284" y="218.2">37</text>
<text x="284" y="221.7">39</text>
<text x="290.5" y="218.2">38</text>
<text x="290.5" y="221.7">40</text>
<text x="34.3" y="242.9">1</text>
<text x="73.1" y="241.1">1</text>
<text x="34.3" y="249.9">2</text>
<text x="73.1" y="248.2">2</text>
<text x="149.3" y="257.4">1</text>
<text x="176.7" y="257.4">3</text>
<text x="200.5" y="257.4">1</text>
<text x="227.9" y="257.4">3</text>
<text x="154.5" y="258.8">IN</text>
<text x="166.8" y="258.8">OUT</text>
<text x="205.7" y="258.8">IN</text>
<text x="217.9" y="258.8">OUT</text>
<text x="30.8" y="267.6">1</text>
<text x="33.5" y="269.7">3</text>
<text x="33.5" y="266.2">1</text>
<text x="91.7" y="267.6">1</text>
<text x="119.7" y="267.6">1</text>
<text x="163.7" y="268.9" transform="rotate(-90 163.7 268.9)">2</text>
<text x="214.8" y="268.9" transform="rotate(-90 214.8 268.9)">2</text>
<text x="30.8" y="274.6">2</text>
<text x="30.8" y="271.1">3</text>
<text x="33.5" y="273.2">2</text>
<text x="91.7" y="271.1">2</text>
<text x="91.7" y="274.6">3</text>
<text x="119.7" y="271.1">2</text>
</g>
</svg>
